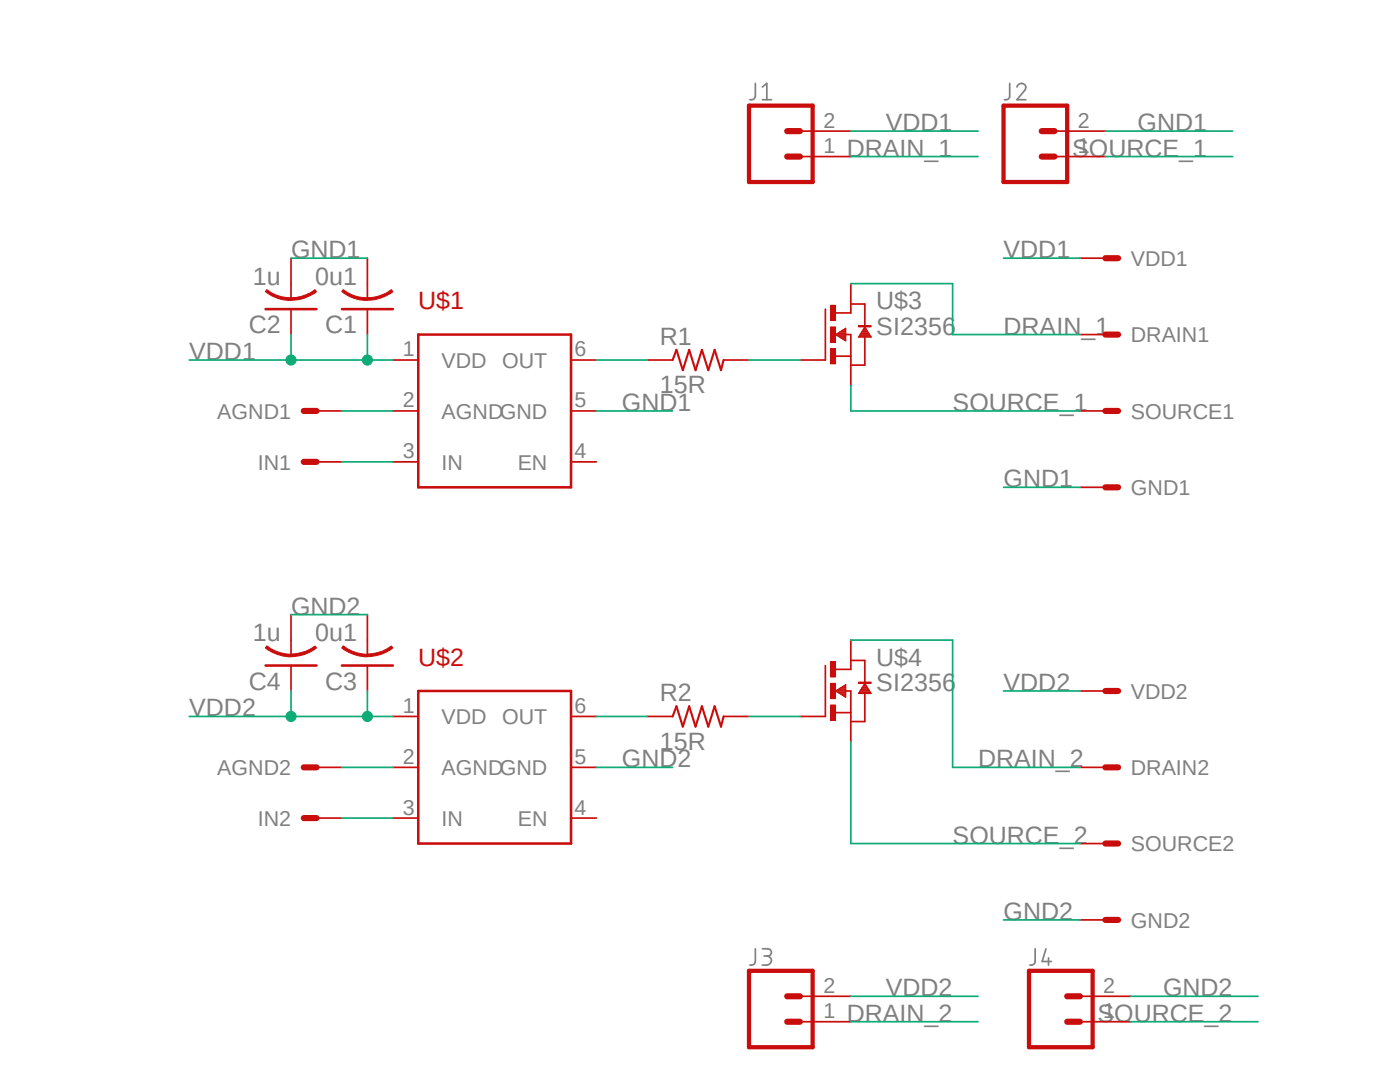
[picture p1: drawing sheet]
<svg xmlns="http://www.w3.org/2000/svg" width="279mm" height="216mm" viewBox="0 0 279 216" stroke-linecap="round" stroke-linejoin="round" font-family="sans-serif">
<path d="M36.6 14.9l214.7 194.5M251.3 14.9l-214.7 194.5" fill="none" stroke="#fff" stroke-width=".2"/>
<path d="M150.7 16.6v2.6a.81 .81 0 0 1-1.1 .7M152.1 19.9h1.9M152.1 17.4l.9-.8v3.3M201.5 16.6v2.6a.8 .8 0 0 1-1.1 .7M202.9 17.4a.88 .88 0 0 1 1.3-.7 .88 .88 0 0 1 .3 1.4l-1.6 1.8h1.8M150.7 189.3v2.6a.81 .81 0 0 1-1.1 .7M152.1 189.3h1.1a.72 .72 0 0 1 .8 .7 .72 .72 0 0 1-.8 .8h-.7M153 190.8a.91 .91 0 0 1 1 .9 .91 .91 0 0 1-1 .9h-.9M206.6 189.3v2.6a.8 .8 0 0 1-1.1 .7M208.7 189.3l-.7 2.6h1.8M209.3 191.1v1.5" fill="none" stroke="#808080" stroke-width=".34"/>
<path d="M83.5 66.8h30.5v30.4h-30.5zM83.5 137.9h30.5v30.4h-30.5z" fill="none" stroke="#c90d0c" stroke-width=".51"/>
<g fill="none" stroke="#c90d0c" stroke-width=".34">
<path d="M78.4 71.8h5.1M114 71.8h5M164.7 61.7v10.1M166.8 71.1h3M168.8 66.8h1v5M169.8 61.7v.7h-3M169.8 60.7h2.8v4.5M172.6 67.3v5.6h-2.8M215.5 66.8h5.1M63.2 82h5M63.2 92.2h5M78.4 82h5.1"/>
<path d="M78.4 92.2h5.1M114 82h5M114 92.2h5M215.5 82h5.1M215.5 97.2h5.1M63.2 153.1h5M78.4 143h5.1M78.4 153.1h5.1M114 143h5M114 153.1h5M215.5 153.1h5.1M63.2 163.2h5"/>
<path d="M78.4 163.2h5.1M114 163.2h5M215.5 168.3h5.1M215.5 183.6h5.1"/>
</g>
<path d="M220.6 66.8h2.5M60.6 82h2.6M60.6 92.2h2.6M220.6 82h2.5M220.6 97.2h2.5M60.6 153.1h2.6M220.6 153.1h2.5M60.6 163.2h2.6M220.6 168.3h2.5M220.6 183.6h2.5" fill="none" stroke="#c90d0c" stroke-width="1.2"/>
<path d="M165.7 60.9h1.1v3.1h-1.1z" fill-rule="evenodd" fill="#c90d0c"/>
<path d="M165.7 60.9h1.1v3.1h-1.1z" fill="none" stroke="#c90d0c" stroke-width=".2"/>
<path d="M165.7 65.2h1.1v3.1h-1.1z" fill-rule="evenodd" fill="#c90d0c"/>
<path d="M165.7 65.2h1.1v3.1h-1.1z" fill="none" stroke="#c90d0c" stroke-width=".2"/>
<path d="M165.7 69.6h1.1v3h-1.1z" fill-rule="evenodd" fill="#c90d0c"/>
<path d="M165.7 69.6h1.1v3h-1.1zM171.3 65h2.6v.2h-2.6z" fill="none" stroke="#c90d0c" stroke-width=".2"/>
<path d="M171.3 65.1h2.6" fill="none" stroke="#c90d0c" stroke-width=".25"/>
<path d="M169.8 56.6v5.1M159.6 71.8h5.1M169.8 71.8v5.1M164.7 132.8v10.2M168.8 137.9h1v5.1M169.8 132.8v.8h-3M169.8 131.8h2.8v4.6M172.6 138.4v5.6h-2.8M166.8 142.2h3" fill="none" stroke="#c90d0c" stroke-width=".34"/>
<g fill="none" stroke="#c90d0c" stroke-width=".21">
<path d="M166.8 66.8l2-1.3v2.5zM166.8 66.8h2M166.9 66.7h1.9M167 67h1.8M167.1 66.5h1.7M167.3 67.1h1.5M167.3 66.4h1.5M167.5 67.2h1.3M167.6 66.3h1.2M167.7 67.4h1.1M167.8 66.1h1M168 67.5h.8"/>
<path d="M168 66h.8M168.2 67.6h.6M168.2 65.8h.6M168.4 67.8h.4M168.4 65.7h.4M168.6 67.9h.2M168.7 65.6h.1M171.4 67.2h2.5M171.4 67.1h2.4M171.5 67h2.2M171.6 66.8h2M171.7 66.7h1.8"/>
<path d="M171.8 66.5h1.6M171.9 66.4h1.4M172 66.3h1.2M172 66.1h1.1M172.1 66h1M172.2 65.8h.8M172.3 65.7h.6M172.4 65.6h.4M172.5 65.4h.2M172.6 65.2l1.3 2.1h-2.6zM172.6 65.3h.1"/>
</g>
<path d="M165.7 132h1.1v3.1h-1.1z" fill-rule="evenodd" fill="#c90d0c"/>
<path d="M165.7 132h1.1v3.1h-1.1z" fill="none" stroke="#c90d0c" stroke-width=".2"/>
<path d="M165.7 136.4h1.1v3h-1.1z" fill-rule="evenodd" fill="#c90d0c"/>
<path d="M165.7 136.4h1.1v3h-1.1z" fill="none" stroke="#c90d0c" stroke-width=".2"/>
<path d="M165.7 140.7h1.1v3h-1.1z" fill-rule="evenodd" fill="#c90d0c"/>
<path d="M171.3 136.1h2.6v.3h-2.6zM165.7 140.7h1.1v3h-1.1z" fill="none" stroke="#c90d0c" stroke-width=".2"/>
<path d="M171.3 136.2h2.6" fill="none" stroke="#c90d0c" stroke-width=".25"/>
<path d="M73.3 56.6v3M215.5 51.5h5.1M129.2 71.8h5M144.4 71.8h5.1M169.8 127.7v5.1M215.5 137.9h5.1M129.2 143h5M144.4 143h5.1M159.6 143h5.1M169.8 143v5" fill="none" stroke="#c90d0c" stroke-width=".34"/>
<g fill="none" stroke="#c90d0c" stroke-width=".21">
<path d="M166.8 137.9l2-1.3v2.5zM166.8 137.9h2M166.9 137.8h1.9M167 138h1.8M167.1 137.6h1.7M167.3 138.2h1.5M167.4 137.5h1.4M167.5 138.3h1.3M167.6 137.3h1.2M167.7 138.5h1.1M167.8 137.2h1M167.9 138.6h.9"/>
<path d="M168.1 137.1h.7M168.1 138.7h.7M168.3 136.9h.5M168.4 138.9h.4M168.5 136.8h.3M168.6 139h.2M168.7 136.7h.1M171.4 138.3h2.4M171.4 138.2h2.3M171.5 138h2.2M171.6 137.9h2M171.7 137.8h1.8"/>
<path d="M171.8 137.6h1.6M171.9 137.5h1.4M172 137.3h1.2M172 137.2h1.1M172.2 137.1h.9M172.3 136.9h.7M172.3 136.8h.6M172.4 136.7h.4M172.5 136.5h.2M172.6 136.4l1.3 2h-2.6zM172.6 136.4h.1"/>
</g>
<path d="M220.6 51.5h2.5M220.6 137.9h2.5" fill="none" stroke="#c90d0c" stroke-width="1.2"/>
<path d="M134.2 71.8l.8-2 1.3 4.1 1.2-4.1 1.3 4.1 1.3-4.1 1.3 4.1 1.2-4.1 1.3 4.1 .5-2.1M134.2 143l.8-2.1 1.3 4.1 1.2-4.1 1.3 4.1 1.3-4.1 1.3 4.1 1.2-4.1 1.3 4.1 .5-2" fill="none" stroke="#c90d0c" stroke-width=".42"/>
<path d="M68.2 61.7h10.2" fill="none" stroke="#c90d0c" stroke-width=".51"/>
<path d="M68.5 57.8a7.5 7.5 0 0 0 4.8 1.6v.5a7.8 7.8 0 0 1-5.1-1.7z" fill-rule="evenodd" fill="#c90d0c"/>
<path d="M68.5 57.8a7.5 7.5 0 0 0 4.8 1.6v.5a7.8 7.8 0 0 1-5.1-1.7z" fill="none" stroke="#c90d0c" stroke-width=".2"/>
<path d="M73.3 59.4a7.7 7.7 0 0 0 4.8-1.6l.3 .4a8.3 8.3 0 0 1-5.1 1.7z" fill-rule="evenodd" fill="#c90d0c"/>
<path d="M73.3 59.4a7.7 7.7 0 0 0 4.8-1.6l.3 .4a8.3 8.3 0 0 1-5.1 1.7z" fill="none" stroke="#c90d0c" stroke-width=".2"/>
<path d="M58.1 56.6v3M73.3 51.5v5.1M73.3 61.7v5.1" fill="none" stroke="#c90d0c" stroke-width=".34"/>
<path d="M53 61.7h10.2" fill="none" stroke="#c90d0c" stroke-width=".51"/>
<path d="M53.3 57.8a7.5 7.5 0 0 0 4.8 1.6v.5a7.8 7.8 0 0 1-5.1-1.7z" fill-rule="evenodd" fill="#c90d0c"/>
<path d="M53.3 57.8a7.5 7.5 0 0 0 4.8 1.6v.5a7.8 7.8 0 0 1-5.1-1.7z" fill="none" stroke="#c90d0c" stroke-width=".2"/>
<path d="M58.1 59.4a7.7 7.7 0 0 0 4.8-1.6l.3 .4a8.1 8.1 0 0 1-5.1 1.7z" fill-rule="evenodd" fill="#c90d0c"/>
<path d="M58.1 59.4a7.7 7.7 0 0 0 4.8-1.6l.3 .4a8.1 8.1 0 0 1-5.1 1.7z" fill="none" stroke="#c90d0c" stroke-width=".2"/>
<path d="M58.1 51.5v5.1M58.1 61.7v5.1M73.3 127.7v3.1" fill="none" stroke="#c90d0c" stroke-width=".34"/>
<path d="M68.2 132.8h10.2" fill="none" stroke="#c90d0c" stroke-width=".51"/>
<path d="M68.5 128.9a7.9 7.9 0 0 0 4.8 1.7v.5a8.4 8.4 0 0 1-5.1-1.8z" fill-rule="evenodd" fill="#c90d0c"/>
<path d="M68.5 128.9a7.9 7.9 0 0 0 4.8 1.7v.5a8.4 8.4 0 0 1-5.1-1.8z" fill="none" stroke="#c90d0c" stroke-width=".2"/>
<path d="M73.3 130.5a8.5 8.5 0 0 0 4.8-1.6l.3 .4a8 8 0 0 1-5.1 1.7z" fill-rule="evenodd" fill="#c90d0c"/>
<path d="M73.3 130.5a8.5 8.5 0 0 0 4.8-1.6l.3 .4a8 8 0 0 1-5.1 1.7z" fill="none" stroke="#c90d0c" stroke-width=".2"/>
<path d="M58.1 127.7v3.1M73.3 122.6v5.1M73.3 132.8v5.1" fill="none" stroke="#c90d0c" stroke-width=".34"/>
<path d="M53 132.8h10.2" fill="none" stroke="#c90d0c" stroke-width=".51"/>
<path d="M53.3 128.9a7.9 7.9 0 0 0 4.8 1.7v.5a8.4 8.4 0 0 1-5.1-1.8z" fill-rule="evenodd" fill="#c90d0c"/>
<path d="M53.3 128.9a7.9 7.9 0 0 0 4.8 1.7v.5a8.4 8.4 0 0 1-5.1-1.8z" fill="none" stroke="#c90d0c" stroke-width=".2"/>
<path d="M58.1 130.5a8.5 8.5 0 0 0 4.8-1.6l.3 .4a7.8 7.8 0 0 1-5.1 1.7z" fill-rule="evenodd" fill="#c90d0c"/>
<path d="M58.1 130.5a8.5 8.5 0 0 0 4.8-1.6l.3 .4a7.8 7.8 0 0 1-5.1 1.7z" fill="none" stroke="#c90d0c" stroke-width=".2"/>
<path d="M159.6 31.2h10.2M159.6 26.2h10.2M210.4 31.2h10.2M210.4 26.2h10.2M58.1 122.6v5.1M58.1 132.8v5.1M159.6 198.8h10.2M215.5 198.8h10.2M159.6 203.9h10.2M215.5 203.9h10.2" fill="none" stroke="#c90d0c" stroke-width=".34"/>
<path d="M149.5 21.1h12.7v15.2h-12.7zM200.3 21.1h12.7v15.2h-12.7zM149.5 193.7h12.7v15.3h-12.7zM205.4 193.7h12.7v15.3h-12.7z" fill="none" stroke="#c90d0c" stroke-width=".85"/>
<path d="M157.1 26.2h2.5M157.1 31.2h2.5M207.9 26.2h2.5M207.9 31.2h2.5M157.1 198.8h2.5M213 198.8h2.5M157.1 203.9h2.5M213 203.9h2.5" fill="none" stroke="#c90d0c" stroke-width="1.2"/>
<path d="M119 71.8h10.2M149.5 71.8h10.1M68.2 82h10.2M68.2 92.2h10.2M73.3 137.9v5.1M58.1 143h20.3M68.2 153.1h10.2M119 143h10.2M149.5 143h10.1M68.2 163.2h10.2" fill="none" stroke="#0dab76" stroke-width=".34"/>
<circle cx="73.3" cy="143" r="1.01" fill="#0dab76"/>
<circle cx="73.3" cy="143" r="1.01" fill="none" stroke="#0dab76" stroke-width=".2"/>
<path d="M58.1 137.9v5.1h-20.3" fill="none" stroke="#0dab76" stroke-width=".34"/>
<circle cx="58.1" cy="143" r="1.01" fill="#0dab76"/>
<circle cx="58.1" cy="143" r="1.01" fill="none" stroke="#0dab76" stroke-width=".2"/>
<path d="M58.1 66.8v5h20.3M73.3 66.8v5M200.3 137.9h15.2M169.8 198.8h25.4" fill="none" stroke="#0dab76" stroke-width=".34"/>
<circle cx="73.3" cy="71.8" r="1.01" fill="#0dab76"/>
<circle cx="73.3" cy="71.8" r="1.01" fill="none" stroke="#0dab76" stroke-width=".2"/>
<path d="M37.8 71.8h20.3" fill="none" stroke="#0dab76" stroke-width=".34"/>
<circle cx="58.1" cy="71.8" r="1.01" fill="#0dab76"/>
<circle cx="58.1" cy="71.8" r="1.01" fill="none" stroke="#0dab76" stroke-width=".2"/>
<g fill="none" stroke="#0dab76" stroke-width=".34">
<path d="M169.8 26.2h25.4M169.8 31.2h25.4M220.6 26.2h25.4M220.6 31.2h25.4M58.1 51.5h15.2M169.8 56.6h20.3v10.2h25.4M200.3 51.5h15.2M169.8 76.9v5.1h45.7M119 82h15.2M200.3 97.2h15.2M58.1 122.6h15.2M169.8 127.7h20.3v25.4h25.4"/>
<path d="M119 153.1h15.2M169.8 148v20.3h45.7M200.3 183.6h15.2M225.7 198.8h25.4M169.8 203.9h25.4M225.7 203.9h25.4"/>
</g>
<g font-size="5" fill="#808080">
<text x="176.8" y="26.2">VDD1</text>
<text x="227" y="26.2">GND1</text>
<text x="169" y="31.2">DRAIN_1</text>
<text x="214" y="31.2">SOURCE_1</text>
<text x="58.1" y="51.5">GND1</text>
<text x="200.3" y="51.5">VDD1</text>
<text x="50.5" y="56.9">1u</text>
<text x="62.9" y="56.9">0u1</text>
<text x="174.9" y="61.7">U$3</text>
<text x="37.8" y="71.8">VDD1</text>
<text x="49.7" y="66.5">C2</text>
<text x="64.9" y="66.5">C1</text>
<text x="131.7" y="68.8">R1</text>
<text x="174.9" y="66.8">SI2356</text>
<text x="200.3" y="66.8">DRAIN_1</text>
<text x="124.1" y="82">GND1</text>
<text x="131.7" y="78.4">15R</text>
<text x="190.1" y="82">SOURCE_1</text>
<text x="200.3" y="97.2">GND1</text>
<text x="58.1" y="122.6">GND2</text>
<text x="50.5" y="128">1u</text>
<text x="62.9" y="128">0u1</text>
<text x="49.7" y="137.6">C4</text>
<text x="64.9" y="137.6">C3</text>
<text x="174.9" y="137.9">SI2356</text>
<text x="174.9" y="132.8">U$4</text>
<text x="200.3" y="137.9">VDD2</text>
<text x="37.8" y="143">VDD2</text>
<text x="131.7" y="140">R2</text>
<text x="131.7" y="149.6">15R</text>
<text x="124.1" y="153.1">GND2</text>
<text x="195.2" y="153.1">DRAIN_2</text>
<text x="190.1" y="168.3">SOURCE_2</text>
<text x="200.3" y="183.6">GND2</text>
<text x="169" y="203.9">DRAIN_2</text>
<text x="176.8" y="198.8">VDD2</text>
<text x="219" y="203.9">SOURCE_2</text>
<text x="232.1" y="198.8">GND2</text>
</g>
<g font-size="5" fill="#c90d0c">
<text x="83.5" y="61.7">U$1</text>
<text x="83.5" y="132.8">U$2</text>
</g>
<g font-size="4.3" fill="#808080">
<text x="164.3" y="25.4">2</text>
<text x="215.1" y="25.4">2</text>
<text x="164.3" y="30.5">1</text>
<text x="215.1" y="30.5">1</text>
<text x="225.7" y="53">VDD1</text>
<text x="80.4" y="71.1">1</text>
<text x="114.6" y="71.1">6</text>
<text x="225.7" y="68.3">DRAIN1</text>
<text x="88.1" y="73.4">VDD</text>
<text x="100.2" y="73.4">OUT</text>
<text x="43.3" y="83.5">AGND1</text>
<text x="80.4" y="81.3">2</text>
<text x="88.1" y="83.5">AGNDGND</text>
<text x="114.6" y="81.3">5</text>
<text x="225.7" y="83.5">SOURCE1</text>
<text x="51.4" y="93.7">IN1</text>
<text x="80.4" y="91.4">3</text>
<text x="88.1" y="93.7">IN</text>
<text x="103.3" y="93.7">EN</text>
<text x="114.6" y="91.4">4</text>
<text x="225.7" y="98.8">GND1</text>
<text x="80.4" y="142.2">1</text>
<text x="114.6" y="142.2">6</text>
<text x="225.7" y="139.4">VDD2</text>
<text x="88.1" y="144.5">VDD</text>
<text x="100.2" y="144.5">OUT</text>
<text x="43.3" y="154.6">AGND2</text>
<text x="80.4" y="152.4">2</text>
<text x="88.1" y="154.6">AGNDGND</text>
<text x="114.6" y="152.4">5</text>
<text x="225.7" y="154.6">DRAIN2</text>
<text x="51.4" y="164.8">IN2</text>
<text x="80.4" y="162.6">3</text>
<text x="88.1" y="164.8">IN</text>
<text x="103.3" y="164.8">EN</text>
<text x="114.6" y="162.6">4</text>
<text x="225.7" y="169.8">SOURCE2</text>
<text x="225.7" y="185.1">GND2</text>
<text x="164.3" y="203.2">1</text>
<text x="164.3" y="198.1">2</text>
<text x="220.2" y="203.2">1</text>
<text x="220.2" y="198.1">2</text>
</g>
</svg>
